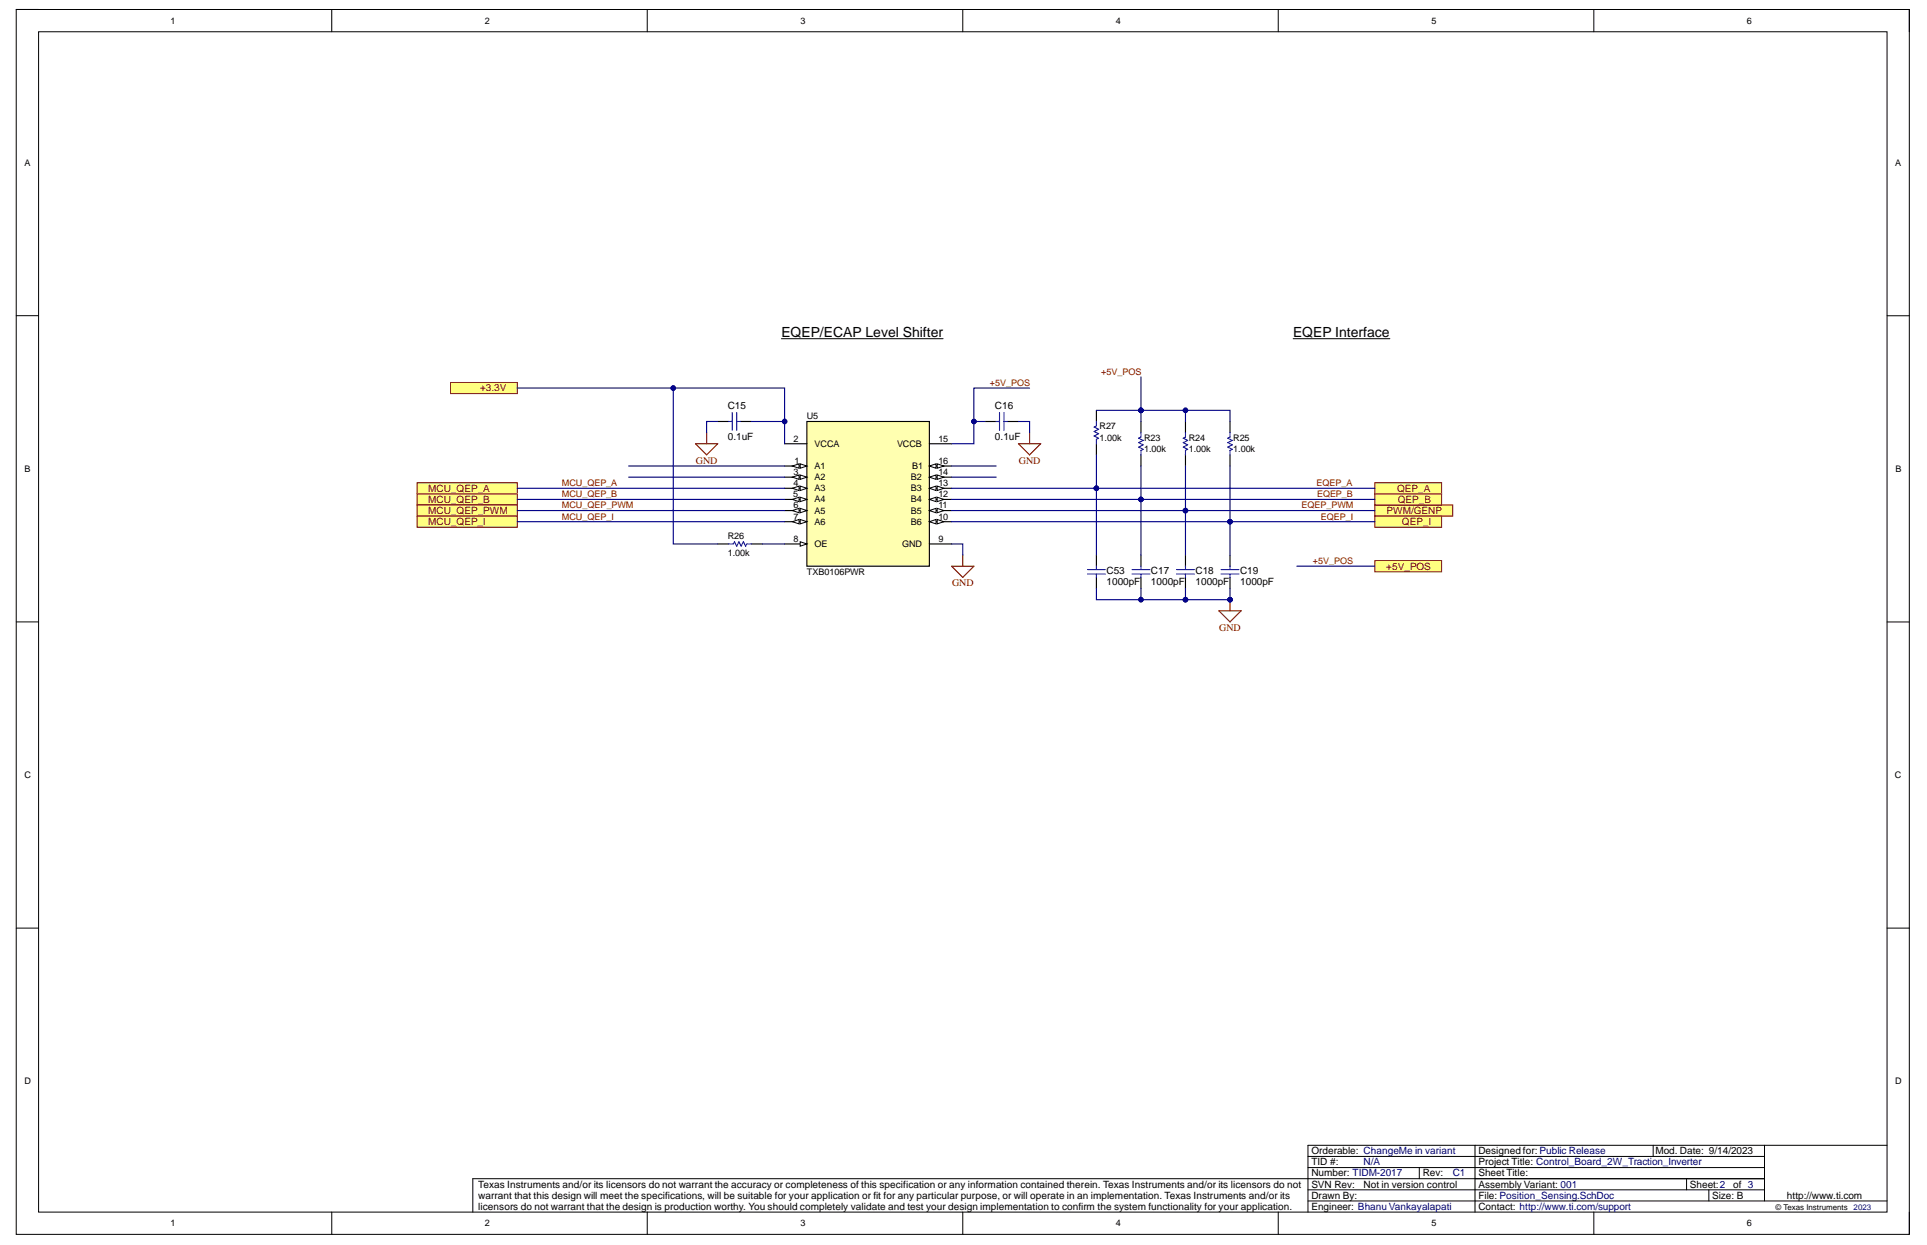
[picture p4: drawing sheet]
<svg xmlns="http://www.w3.org/2000/svg" width="432mm" height="279mm" viewBox="0 0 432 279" stroke-linecap="round" stroke-linejoin="round" font-family="sans-serif">
<g fill="none" stroke="#000" stroke-width=".22">
<path d="M3.6 2.1h424.2v274.6h-424.2zM3.6 2.1h5M8.6 7.1h414.2v264.6h-414.2zM74.3 2.1v5M145 2.1v5M215.7 2.1v5M286.4 2.1v5M357.1 2.1v5M422.8 2.1h5v5M3.6 70.8h5M175.1 75.9h36.2M422.8 70.8h5"/>
<path d="M3.6 139.4h5M422.8 139.4h5M3.6 208h5M422.8 208h5M293.1 259.2h102.3M330.5 256.7v15M370.4 256.7v2.5M395.4 256.7v12.5M422.8 256.7h-129.7v15M74.3 271.7v5M145 271.7v5M215.7 271.7v5"/>
<path d="M286.4 271.7v5M293.1 269.2h129.7M293.1 266.7h102.3M293.1 261.7h102.3M318 261.7v2.5M357.1 271.7v5M377.9 264.2v2.5M382.9 266.7v2.5M395.4 264.2h-289.5v7.5M427.8 271.7v5"/>
</g>
<path d="M160.8 94.5h2.5M165.8 94.5h2.5M220.7 94.5h2.5M225.7 94.5h2.5M255.7 94.5v2.5M265.6 94.5v2.5M275.6 94.5v2.5M255.7 102v2.5M265.6 102v2.5M275.6 102v2.5" fill="none" stroke="#000" stroke-width=".25"/>
<path d="M163.3 94.5h.8M164.1 92.5v4M165.1 92.5v4M165.1 94.5h.7M223.2 94.5h.8M224 92.5v4M225 94.5h.7M225 92.5v4M255.7 97v1l-.5 .2 1 .5-1 .5 1 .5-1 .5 1 .5-.5 .3v1M265.6 97v1l-.5 .2 1 .5-1 .5 1 .5-1 .5 1 .5-.5 .3v1M275.6 97v1l-.5 .2 1 .5-1 .5 1 .5-1 .5 1 .5-.5 .3v1" fill="none" stroke="#00f" stroke-width=".25"/>
<path d="M180.8 94.5h27.5v32.4h-27.5z" fill-rule="evenodd" fill="#ffffb0"/>
<path d="M180.8 94.5h27.5v32.4h-27.5zM175.8 104.5h5" fill="none" stroke="#000" stroke-width=".25"/>
<path d="M179.3 104l1.5 .5-1.5 .5z" fill="#f8fcff"/>
<path d="M179.3 104l1.5 .5-1.5 .5z" fill="none" stroke="#000" stroke-width=".22"/>
<path d="M177.6 104.5l1.5-.5v1z" fill="#f8fcff"/>
<path d="M177.6 104.5l1.5-.5v1z" fill="none" stroke="#000" stroke-width=".22"/>
<path d="M175.8 99.5h5M175.8 106.9h5" fill="none" stroke="#000" stroke-width=".25"/>
<path d="M179.3 106.5l1.5 .4-1.5 .5z" fill="#f8fcff"/>
<path d="M179.3 106.5l1.5 .4-1.5 .5z" fill="none" stroke="#000" stroke-width=".22"/>
<path d="M177.6 106.9l1.5-.4v.9z" fill="#f8fcff"/>
<path d="M177.6 106.9l1.5-.4v.9z" fill="none" stroke="#000" stroke-width=".22"/>
<path d="M175.8 109.4h5" fill="none" stroke="#000" stroke-width=".25"/>
<path d="M179.3 108.9l1.5 .5-1.5 .5z" fill="#f8fcff"/>
<path d="M179.3 108.9l1.5 .5-1.5 .5z" fill="none" stroke="#000" stroke-width=".22"/>
<path d="M177.6 109.4l1.5-.5v1z" fill="#f8fcff"/>
<path d="M177.6 109.4l1.5-.5v1z" fill="none" stroke="#000" stroke-width=".22"/>
<path d="M175.8 111.9h5" fill="none" stroke="#000" stroke-width=".25"/>
<path d="M179.3 111.4l1.5 .5-1.5 .5z" fill="#f8fcff"/>
<path d="M179.3 111.4l1.5 .5-1.5 .5z" fill="none" stroke="#000" stroke-width=".22"/>
<path d="M177.6 111.9l1.5-.5v1z" fill="#f8fcff"/>
<path d="M177.6 111.9l1.5-.5v1z" fill="none" stroke="#000" stroke-width=".22"/>
<path d="M175.8 114.4h5" fill="none" stroke="#000" stroke-width=".25"/>
<path d="M179.3 113.9l1.5 .5-1.5 .5z" fill="#f8fcff"/>
<path d="M179.3 113.9l1.5 .5-1.5 .5z" fill="none" stroke="#000" stroke-width=".22"/>
<path d="M177.6 114.4l1.5-.5v1z" fill="#f8fcff"/>
<path d="M177.6 114.4l1.5-.5v1z" fill="none" stroke="#000" stroke-width=".22"/>
<path d="M175.8 116.9h5" fill="none" stroke="#000" stroke-width=".25"/>
<path d="M179.3 116.4l1.5 .5-1.5 .5z" fill="#f8fcff"/>
<path d="M179.3 116.4l1.5 .5-1.5 .5z" fill="none" stroke="#000" stroke-width=".22"/>
<path d="M177.6 116.9l1.5-.5v1z" fill="#f8fcff"/>
<path d="M177.6 116.9l1.5-.5v1z" fill="none" stroke="#000" stroke-width=".22"/>
<path d="M175.8 121.9h5" fill="none" stroke="#000" stroke-width=".25"/>
<path d="M179.3 121.4l1.5 .5-1.5 .5z" fill="#f8fcff"/>
<path d="M179.3 121.4l1.5 .5-1.5 .5z" fill="none" stroke="#000" stroke-width=".22"/>
<path d="M208.3 116.9h4.9M208.3 121.9h4.9" fill="none" stroke="#000" stroke-width=".25"/>
<path d="M208.3 116.9l1.4-.5v1z" fill="#f8fcff"/>
<path d="M208.3 116.9l1.4-.5v1z" fill="none" stroke="#000" stroke-width=".22"/>
<path d="M210 116.4l1.5 .5-1.5 .5z" fill="#f8fcff"/>
<path d="M210 116.4l1.5 .5-1.5 .5z" fill="none" stroke="#000" stroke-width=".22"/>
<path d="M208.3 114.4h4.9" fill="none" stroke="#000" stroke-width=".25"/>
<path d="M208.3 114.4l1.4-.5v1z" fill="#f8fcff"/>
<path d="M208.3 114.4l1.4-.5v1z" fill="none" stroke="#000" stroke-width=".22"/>
<path d="M210 113.9l1.5 .5-1.5 .5z" fill="#f8fcff"/>
<path d="M210 113.9l1.5 .5-1.5 .5z" fill="none" stroke="#000" stroke-width=".22"/>
<path d="M208.3 111.9h4.9" fill="none" stroke="#000" stroke-width=".25"/>
<path d="M208.3 111.9l1.4-.5v1z" fill="#f8fcff"/>
<path d="M208.3 111.9l1.4-.5v1z" fill="none" stroke="#000" stroke-width=".22"/>
<path d="M210 111.4l1.5 .5-1.5 .5z" fill="#f8fcff"/>
<path d="M210 111.4l1.5 .5-1.5 .5z" fill="none" stroke="#000" stroke-width=".22"/>
<path d="M208.3 109.4h4.9" fill="none" stroke="#000" stroke-width=".25"/>
<path d="M208.3 109.4l1.4-.5v1z" fill="#f8fcff"/>
<path d="M208.3 109.4l1.4-.5v1z" fill="none" stroke="#000" stroke-width=".22"/>
<path d="M210 108.9l1.5 .5-1.5 .5z" fill="#f8fcff"/>
<path d="M210 108.9l1.5 .5-1.5 .5z" fill="none" stroke="#000" stroke-width=".22"/>
<path d="M208.3 106.9h4.9" fill="none" stroke="#000" stroke-width=".25"/>
<path d="M208.3 106.9l1.4-.4v.9z" fill="#f8fcff"/>
<path d="M208.3 106.9l1.4-.4v.9z" fill="none" stroke="#000" stroke-width=".22"/>
<path d="M210 106.5l1.5 .4-1.5 .5z" fill="#f8fcff"/>
<path d="M210 106.5l1.5 .4-1.5 .5z" fill="none" stroke="#000" stroke-width=".22"/>
<path d="M208.3 99.5h4.9M208.3 104.5h4.9" fill="none" stroke="#000" stroke-width=".25"/>
<path d="M208.3 104.5l1.4-.5v1z" fill="#f8fcff"/>
<path d="M208.3 104.5l1.4-.5v1z" fill="none" stroke="#000" stroke-width=".22"/>
<path d="M210 104l1.5 .5-1.5 .5z" fill="#f8fcff"/>
<path d="M289.8 75.9h21.6M210 104l1.5 .5-1.5 .5z" fill="none" stroke="#000" stroke-width=".22"/>
<path d="M160.8 121.9h2.5M168.3 121.9h2.5M255.7 124.4v2.5M255.7 129.4v2.5M265.6 124.4v2.5M265.6 129.4v2.5M275.6 124.4v2.5M275.6 129.4v2.5" fill="none" stroke="#000" stroke-width=".25"/>
<g fill="none" stroke="#00f" stroke-width=".25">
<path d="M163.3 121.9h1l.3-.5 .5 1 .5-1 .5 1 .5-1 .5 1 .2-.5h1M253.7 127.7h4M253.7 128.7h4M255.7 126.9v.8M255.7 128.7v.7M263.6 127.7h4M263.6 128.7h4M265.6 126.9v.8M265.6 128.7v.7M273.6 127.7h4M273.6 128.7h4M275.6 126.9v.8"/>
<path d="M275.6 128.7v.7"/>
</g>
<path d="M155.8 99.5h5l-2.5 2.5zM158.3 97v2.5M228.2 99.5h5l-2.5 2.5zM230.7 97v2.5M213.2 126.9h5l-2.5 2.5zM215.7 124.4v2.5M273.1 136.9h5l-2.5 2.5zM275.6 134.4v2.5" fill="none" stroke="#800000" stroke-width=".25"/>
<circle cx="275.6" cy="134.4" r=".5" fill="#000080"/>
<circle cx="275.6" cy="134.4" r=".5" fill="none" stroke="#000080" stroke-width=".22"/>
<path d="M101 85.7h14.9v2.5h-14.9z" fill-rule="evenodd" fill="#ffff80"/>
<path d="M101 85.7h14.9v2.5h-14.9z" fill="none" stroke="#800000" stroke-width=".22"/>
<path d="M308.1 125.7h14.9v2.5h-14.9z" fill-rule="evenodd" fill="#ffff80"/>
<path d="M308.1 125.7h14.9v2.5h-14.9z" fill="none" stroke="#800000" stroke-width=".22"/>
<path d="M245.7 92v2.5M245.7 99.5v2.5M245.7 124.4v2.5M245.7 129.4v2.5" fill="none" stroke="#000" stroke-width=".25"/>
<path d="M245.7 94.5v1l-.5 .2 1 .5-1 .5 1 .5-1 .5 1 .5-.5 .3v1M243.7 127.7h4M243.7 128.7h4M245.7 126.9v.8M245.7 128.7v.7" fill="none" stroke="#00f" stroke-width=".25"/>
<path d="M93.5 108.2h22.4v2.5h-22.4z" fill-rule="evenodd" fill="#ffff80"/>
<path d="M93.5 108.2h22.4v2.5h-22.4z" fill="none" stroke="#800000" stroke-width=".22"/>
<path d="M93.5 110.7h22.4v2.5h-22.4z" fill-rule="evenodd" fill="#ffff80"/>
<path d="M93.5 110.7h22.4v2.5h-22.4z" fill="none" stroke="#800000" stroke-width=".22"/>
<path d="M93.5 113.2h22.4v2.5h-22.4z" fill-rule="evenodd" fill="#ffff80"/>
<path d="M93.5 113.2h22.4v2.5h-22.4z" fill="none" stroke="#800000" stroke-width=".22"/>
<path d="M93.5 115.7h22.4v2.5h-22.4z" fill-rule="evenodd" fill="#ffff80"/>
<path d="M93.5 115.7h22.4v2.5h-22.4z" fill="none" stroke="#800000" stroke-width=".22"/>
<path d="M308.1 113.2h17.4v2.5h-17.4z" fill-rule="evenodd" fill="#ffff80"/>
<path d="M308.1 113.2h17.4v2.5h-17.4z" fill="none" stroke="#800000" stroke-width=".22"/>
<path d="M308.1 108.2h14.9v2.5h-14.9z" fill-rule="evenodd" fill="#ffff80"/>
<path d="M308.1 108.2h14.9v2.5h-14.9z" fill="none" stroke="#800000" stroke-width=".22"/>
<path d="M308.1 110.7h14.9v2.5h-14.9z" fill-rule="evenodd" fill="#ffff80"/>
<path d="M308.1 110.7h14.9v2.5h-14.9z" fill="none" stroke="#800000" stroke-width=".22"/>
<path d="M308.1 115.7h14.9v2.5h-14.9z" fill-rule="evenodd" fill="#ffff80"/>
<path d="M308.1 115.7h14.9v2.5h-14.9z" fill="none" stroke="#800000" stroke-width=".22"/>
<path d="M218.2 94.5h2.5M228.2 94.5h2.5v2.5M115.9 109.4h59.9M115.9 111.9h59.9M115.9 114.4h59.9M115.9 116.9h59.9M140.9 106.9h34.9M140.9 104.5h34.9M170.8 121.9h5M213.2 121.9h2.5v2.5" fill="none" stroke="#000080" stroke-width=".25"/>
<circle cx="218.2" cy="94.5" r=".5" fill="#000080"/>
<circle cx="218.2" cy="94.5" r=".5" fill="none" stroke="#000080" stroke-width=".22"/>
<path d="M255.7 92h9.9v2.5" fill="none" stroke="#000080" stroke-width=".25"/>
<circle cx="255.7" cy="92" r=".5" fill="#000080"/>
<circle cx="255.7" cy="92" r=".5" fill="none" stroke="#000080" stroke-width=".22"/>
<circle cx="265.6" cy="92" r=".5" fill="#000080"/>
<circle cx="265.6" cy="92" r=".5" fill="none" stroke="#000080" stroke-width=".22"/>
<path d="M265.6 92h10v2.5" fill="none" stroke="#000080" stroke-width=".25"/>
<circle cx="265.6" cy="92" r=".5" fill="#000080"/>
<circle cx="265.6" cy="92" r=".5" fill="none" stroke="#000080" stroke-width=".22"/>
<path d="M265.6 131.9v2.5" fill="none" stroke="#000080" stroke-width=".25"/>
<circle cx="265.6" cy="134.4" r=".5" fill="#000080"/>
<circle cx="265.6" cy="134.4" r=".5" fill="none" stroke="#000080" stroke-width=".22"/>
<path d="M275.6 131.9v2.5" fill="none" stroke="#000080" stroke-width=".25"/>
<circle cx="275.6" cy="134.4" r=".5" fill="#000080"/>
<circle cx="275.6" cy="134.4" r=".5" fill="none" stroke="#000080" stroke-width=".22"/>
<path d="M255.7 111.9h52.4" fill="none" stroke="#000080" stroke-width=".25"/>
<circle cx="255.7" cy="111.9" r=".5" fill="#000080"/>
<circle cx="255.7" cy="111.9" r=".5" fill="none" stroke="#000080" stroke-width=".22"/>
<path d="M265.6 114.4h42.5" fill="none" stroke="#000080" stroke-width=".25"/>
<circle cx="265.6" cy="114.4" r=".5" fill="#000080"/>
<circle cx="265.6" cy="114.4" r=".5" fill="none" stroke="#000080" stroke-width=".22"/>
<path d="M275.6 116.9h32.5" fill="none" stroke="#000080" stroke-width=".25"/>
<circle cx="275.6" cy="116.9" r=".5" fill="#000080"/>
<circle cx="275.6" cy="116.9" r=".5" fill="none" stroke="#000080" stroke-width=".22"/>
<path d="M255.7 104.5v19.9" fill="none" stroke="#000080" stroke-width=".25"/>
<circle cx="255.7" cy="111.9" r=".5" fill="#000080"/>
<circle cx="255.7" cy="111.9" r=".5" fill="none" stroke="#000080" stroke-width=".22"/>
<path d="M265.6 104.5v19.9" fill="none" stroke="#000080" stroke-width=".25"/>
<circle cx="265.6" cy="114.4" r=".5" fill="#000080"/>
<circle cx="265.6" cy="114.4" r=".5" fill="none" stroke="#000080" stroke-width=".22"/>
<path d="M275.6 104.5v19.9" fill="none" stroke="#000080" stroke-width=".25"/>
<circle cx="275.6" cy="116.9" r=".5" fill="#000080"/>
<circle cx="275.6" cy="116.9" r=".5" fill="none" stroke="#000080" stroke-width=".22"/>
<path d="M213.2 111.9h42.5" fill="none" stroke="#000080" stroke-width=".25"/>
<circle cx="255.7" cy="111.9" r=".5" fill="#000080"/>
<circle cx="255.7" cy="111.9" r=".5" fill="none" stroke="#000080" stroke-width=".22"/>
<path d="M213.2 114.4h52.4" fill="none" stroke="#000080" stroke-width=".25"/>
<circle cx="265.6" cy="114.4" r=".5" fill="#000080"/>
<circle cx="265.6" cy="114.4" r=".5" fill="none" stroke="#000080" stroke-width=".22"/>
<path d="M213.2 116.9h62.4" fill="none" stroke="#000080" stroke-width=".25"/>
<circle cx="275.6" cy="116.9" r=".5" fill="#000080"/>
<circle cx="275.6" cy="116.9" r=".5" fill="none" stroke="#000080" stroke-width=".22"/>
<path d="M230.7 87h-12.5v12.5h-5" fill="none" stroke="#000080" stroke-width=".25"/>
<circle cx="218.2" cy="94.5" r=".5" fill="#000080"/>
<circle cx="218.2" cy="94.5" r=".5" fill="none" stroke="#000080" stroke-width=".22"/>
<path d="M265.6 134.4h10" fill="none" stroke="#000080" stroke-width=".25"/>
<circle cx="275.6" cy="134.4" r=".5" fill="#000080"/>
<circle cx="275.6" cy="134.4" r=".5" fill="none" stroke="#000080" stroke-width=".22"/>
<circle cx="265.6" cy="134.4" r=".5" fill="#000080"/>
<circle cx="265.6" cy="134.4" r=".5" fill="none" stroke="#000080" stroke-width=".22"/>
<path d="M255.7 131.9v2.5h9.9" fill="none" stroke="#000080" stroke-width=".25"/>
<circle cx="265.6" cy="134.4" r=".5" fill="#000080"/>
<circle cx="265.6" cy="134.4" r=".5" fill="none" stroke="#000080" stroke-width=".22"/>
<circle cx="255.7" cy="134.4" r=".5" fill="#000080"/>
<circle cx="255.7" cy="134.4" r=".5" fill="none" stroke="#000080" stroke-width=".22"/>
<path d="M115.9 87h59.9v12.5M213.2 104.5h10M213.2 106.9h10" fill="none" stroke="#000080" stroke-width=".25"/>
<circle cx="150.9" cy="87" r=".5" fill="#000080"/>
<circle cx="150.9" cy="87" r=".5" fill="none" stroke="#000080" stroke-width=".22"/>
<circle cx="175.8" cy="94.5" r=".5" fill="#000080"/>
<circle cx="175.8" cy="94.5" r=".5" fill="none" stroke="#000080" stroke-width=".22"/>
<path d="M168.3 94.5h7.5" fill="none" stroke="#000080" stroke-width=".25"/>
<circle cx="175.8" cy="94.5" r=".5" fill="#000080"/>
<circle cx="175.8" cy="94.5" r=".5" fill="none" stroke="#000080" stroke-width=".22"/>
<path d="M160.8 94.5h-2.5v2.5M213.2 109.4h32.5" fill="none" stroke="#000080" stroke-width=".25"/>
<circle cx="245.7" cy="109.4" r=".5" fill="#000080"/>
<circle cx="245.7" cy="109.4" r=".5" fill="none" stroke="#000080" stroke-width=".22"/>
<path d="M245.7 109.4v15" fill="none" stroke="#000080" stroke-width=".25"/>
<circle cx="245.7" cy="109.4" r=".5" fill="#000080"/>
<circle cx="245.7" cy="109.4" r=".5" fill="none" stroke="#000080" stroke-width=".22"/>
<path d="M245.7 131.9v2.5h10" fill="none" stroke="#000080" stroke-width=".25"/>
<circle cx="255.7" cy="134.4" r=".5" fill="#000080"/>
<circle cx="255.7" cy="134.4" r=".5" fill="none" stroke="#000080" stroke-width=".22"/>
<path d="M245.7 92h10" fill="none" stroke="#000080" stroke-width=".25"/>
<circle cx="255.7" cy="92" r=".5" fill="#000080"/>
<circle cx="255.7" cy="92" r=".5" fill="none" stroke="#000080" stroke-width=".22"/>
<path d="M245.7 102v7.4h62.4" fill="none" stroke="#000080" stroke-width=".25"/>
<circle cx="245.7" cy="109.4" r=".5" fill="#000080"/>
<circle cx="245.7" cy="109.4" r=".5" fill="none" stroke="#000080" stroke-width=".22"/>
<path d="M255.7 92v2.5M290.6 126.9h17.5" fill="none" stroke="#000080" stroke-width=".25"/>
<circle cx="255.7" cy="92" r=".5" fill="#000080"/>
<circle cx="255.7" cy="92" r=".5" fill="none" stroke="#000080" stroke-width=".22"/>
<path d="M255.7 84.5v7.5" fill="none" stroke="#000080" stroke-width=".25"/>
<circle cx="255.7" cy="92" r=".5" fill="#000080"/>
<circle cx="255.7" cy="92" r=".5" fill="none" stroke="#000080" stroke-width=".22"/>
<path d="M150.9 87v34.9h9.9" fill="none" stroke="#000080" stroke-width=".25"/>
<circle cx="150.9" cy="87" r=".5" fill="#000080"/>
<circle cx="150.9" cy="87" r=".5" fill="none" stroke="#000080" stroke-width=".22"/>
<g font-size="3.1">
<text x="175.1" y="75.6">EQEP/ECAP Level Shifter</text>
<text x="289.7" y="75.6">EQEP Interface</text>
</g>
<g font-size="2.2" fill="#800000">
<text x="107.6" y="87.7">+3.3V</text>
<text x="155.9" y="103.9">GND</text>
<text x="228.3" y="103.9">GND</text>
<text x="96" y="110.2">MCU_QEP_A</text>
<text x="96" y="112.7">MCU_QEP_B</text>
<text x="313.1" y="110.2">QEP_A</text>
<text x="313.2" y="112.7">QEP_B</text>
<text x="96" y="115.2">MCU_QEP_PWM</text>
<text x="96" y="117.7">MCU_QEP_I</text>
<text x="310.7" y="115.2">PWM/GENP</text>
<text x="314.1" y="117.7">QEP_I</text>
<text x="213.3" y="131.4">GND</text>
<text x="310.6" y="127.7">+5V_POS</text>
<text x="273.2" y="141.4">GND</text>
</g>
<g font-size="2.2">
<text x="163.1" y="91.7">C15</text>
<text x="222.9" y="91.7">C16</text>
<text x="163.1" y="98.7">0.1uF</text>
<text x="222.9" y="98.7">0.1uF</text>
<text x="247.9" y="131.2">1000pF</text>
<text x="247.9" y="128.7">C53</text>
<text x="257.9" y="131.2">1000pF</text>
<text x="257.9" y="128.7">C17</text>
<text x="267.9" y="131.2">1000pF</text>
<text x="267.9" y="128.7">C18</text>
<text x="277.9" y="131.2">1000pF</text>
<text x="277.9" y="128.7">C19</text>
<text x="293.9" y="263.7">Number: TIDM-2017</text>
<text x="293.9" y="261.2">TID #:</text>
<text x="293.9" y="258.7">Orderable: ChangeMe in variant</text>
<text x="318.8" y="263.7">Rev:</text>
<text x="331.3" y="263.7">Sheet Title:</text>
<text x="331.3" y="261.2">Project Title: Control_Board_2W_Traction_Inverter</text>
<text x="331.3" y="258.7">Designed for: Public Release</text>
<text x="370.9" y="258.7">Mod. Date: 9/14/2023</text>
<text x="107.2" y="266.2">Texas Instruments and/or its licensors do not warrant the accuracy or completeness of this specification or any information contained therein. Texas Instruments and/or its licensors do not</text>
<text x="107.2" y="268.7">warrant that this design will meet the specifications, will be suitable for your application or fit for any particular purpose, or will operate in an implementation. Texas Instruments and/or its</text>
<text x="293.9" y="268.7">Drawn By:</text>
<text x="293.9" y="266.2">SVN Rev:</text>
<text x="305.6" y="266.2">Not in version control</text>
<text x="331.3" y="268.7">File: Position_Sensing.SchDoc</text>
<text x="331.3" y="266.2">Assembly Variant: 001</text>
<text x="378.7" y="266.2">Sheet:2</text>
<text x="383.7" y="268.7">Size: B</text>
<text x="388.4" y="266.2">of 3</text>
<text x="400.4" y="268.7">http://www.ti.com</text>
<text x="107.2" y="271.2">licensors do not warrant that the design is production worthy. You should completely validate and test your design implementation to confirm the system functionality for your application.</text>
<text x="293.9" y="271.2">Engineer: Bhanu Vankayalapati</text>
<text x="331.3" y="271.2">Contact: http://www.ti.com/support</text>
</g>
<g font-size="2.2" fill="#000080">
<text x="305.6" y="261.2">N/A</text>
<text x="325.5" y="263.7">C1</text>
</g>
<g font-size="2">
<text x="38.2" y="5.3">1</text>
<text x="108.7" y="5.3">2</text>
<text x="179.4" y="5.3">3</text>
<text x="250" y="5.3">4</text>
<text x="320.7" y="5.3">5</text>
<text x="391.4" y="5.3">6</text>
<text x="5.5" y="37.1">A</text>
<text x="424.7" y="37.1">A</text>
<text x="180.8" y="94">U5</text>
<text x="177.8" y="99">2</text>
<text x="182.5" y="100.1">VCCA</text>
<text x="201" y="100.1">VCCB</text>
<text x="210.3" y="99">15</text>
<text x="246.4" y="98.7">1.00k</text>
<text x="246.4" y="96.2">R27</text>
<text x="256.4" y="101.2">1.00k</text>
<text x="256.4" y="98.7">R23</text>
<text x="266.4" y="101.2">1.00k</text>
<text x="266.4" y="98.7">R24</text>
<text x="276.3" y="101.2">1.00k</text>
<text x="276.3" y="98.7">R25</text>
<text x="5.5" y="105.8">B</text>
<text x="177.8" y="106.5">3</text>
<text x="178" y="104">1</text>
<text x="182.5" y="105.1">A1</text>
<text x="182.5" y="107.6">A2</text>
<text x="204.1" y="107.6">B2</text>
<text x="204.4" y="105.1">B1</text>
<text x="210.3" y="106.5">14</text>
<text x="210.3" y="104">16</text>
<text x="424.7" y="105.8">B</text>
<text x="177.7" y="111.5">5</text>
<text x="177.8" y="109">4</text>
<text x="177.8" y="114">6</text>
<text x="182.5" y="110.1">A3</text>
<text x="182.5" y="112.6">A4</text>
<text x="204.1" y="112.6">B4</text>
<text x="204.1" y="110.1">B3</text>
<text x="210.3" y="114">11</text>
<text x="210.3" y="111.5">12</text>
<text x="210.3" y="109">13</text>
<text x="177.8" y="116.5">7</text>
<text x="182.5" y="115.1">A5</text>
<text x="182.5" y="117.6">A6</text>
<text x="204.1" y="117.6">B6</text>
<text x="204.1" y="115.1">B5</text>
<text x="210.3" y="116.5">10</text>
<text x="163.1" y="124.7">1.00k</text>
<text x="163.1" y="120.7">R26</text>
<text x="177.8" y="121.5">8</text>
<text x="182.5" y="122.6">OE</text>
<text x="202.1" y="122.6">GND</text>
<text x="210.3" y="121.5">9</text>
<text x="180.8" y="129">TXB0106PWR</text>
<text x="5.5" y="174.4">C</text>
<text x="424.6" y="174.4">C</text>
<text x="5.5" y="243">D</text>
<text x="424.7" y="243">D</text>
<text x="38.2" y="274.8">1</text>
<text x="108.7" y="274.8">2</text>
<text x="179.4" y="274.8">3</text>
<text x="250" y="274.8">4</text>
<text x="320.7" y="274.8">5</text>
<text x="391.4" y="274.8">6</text>
</g>
<g font-size="2" fill="#980000">
<text x="221.8" y="86.5">+5V_POS</text>
<text x="246.8" y="84">+5V_POS</text>
<text x="125.9" y="109">MCU_QEP_A</text>
<text x="125.9" y="111.5">MCU_QEP_B</text>
<text x="125.9" y="114">MCU_QEP_PWM</text>
<text x="291.6" y="114">EQEP_PWM</text>
<text x="295" y="109">EQEP_A</text>
<text x="295.1" y="111.5">EQEP_B</text>
<text x="125.9" y="116.5">MCU_QEP_I</text>
<text x="296" y="116.5">EQEP_I</text>
<text x="294.2" y="126.5">+5V_POS</text>
</g>
<text font-size="1.8" x="397.9" y="271.3">© Texas Instruments</text>
<text font-size="1.8" fill="#000080" x="415.4" y="271.3">2023</text>
</svg>
